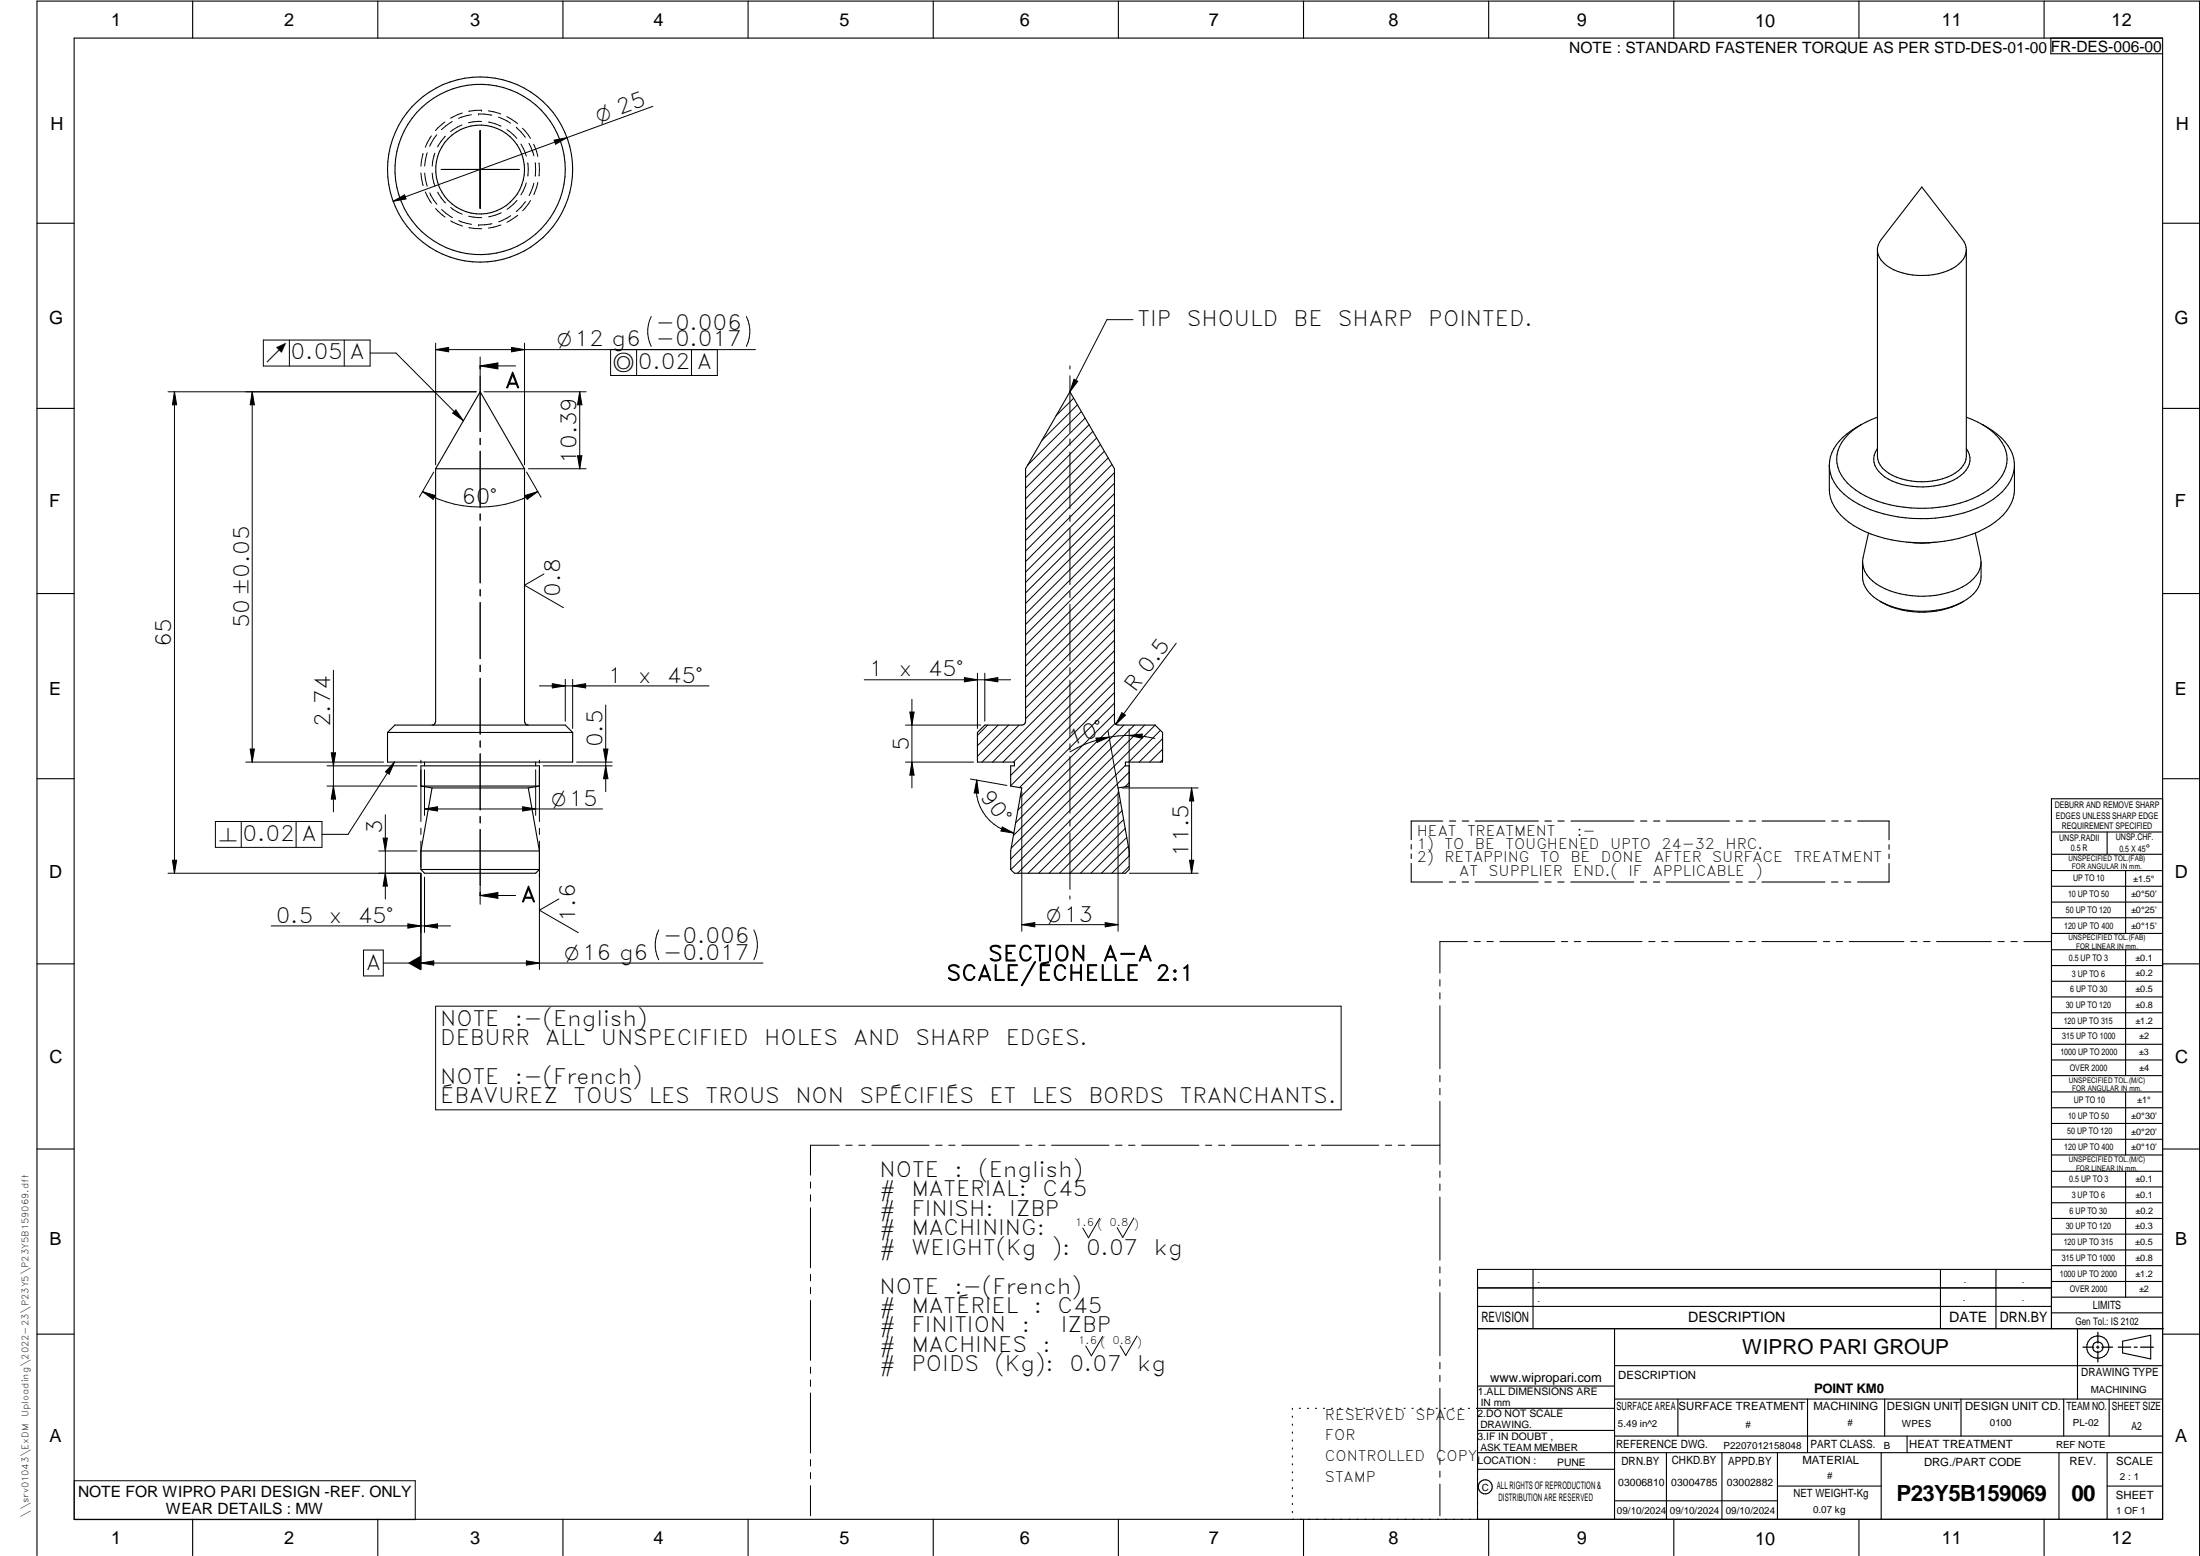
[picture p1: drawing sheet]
<svg xmlns="http://www.w3.org/2000/svg" width="594mm" height="420mm" viewBox="0 0 594 420" stroke-linecap="round" stroke-linejoin="round" font-family="sans-serif">
<g fill="none" stroke="#000" stroke-width=".3">
<path d="M20 10.3h564v400h-564zM52 .3v10M102 .3v10M152 .3v10M202 .3v10M252 .3v10M302 .3v10M352 .3v10M402 .3v10M452 .3v10M502 .3v10M552 .3v10"/>
<path d="M553.8 10.3v4.2h30.2M519 50.5l10.9 14.1a4.4 4.4 0 0 1 1.1 2.9v55.6a6.3 6.3 0 0 1-4.1 5.3 18.8 18.8 0 0 1-16.9-.6 5.7 5.7 0 0 1-3-4.7v-56.1l.5-1.6 .5-.8zM10 60.3h10M531 67.5a6.9 6.9 0 0 1-5.1 5.6 18.5 18.5 0 0 1-16.5-1.4 5.9 5.9 0 0 1-2.4-3.8M584 60.3h10M10 110.3h10M288.9 105.8l12 20.8v68.2a.94 .94 0 0 0 1 1h10l2 2v8h-10v1h1v5.5l-3 .5 3 17v5l-1 1h-30l-1-1v-5l3-17-3-.5v-5.5h1v-1h-10v-8l2-2h10a1.01 1.01 0 0 0 1-1v-68.2zM502.7 114.6a15.7 15.7 0 0 0-8.4 8.8l-.3 2.2M531 112.6a17.5 17.5 0 0 1 10.2 8 8.4 8.4 0 0 1-2.2 9.9 26.7 26.7 0 0 1-17.1 6.7 32.6 32.6 0 0 1-20.8-4.9 10.2 10.2 0 0 1-5-9.5 12.2 12.2 0 0 1 6.3-8l4.6-2.2M535.2 114.6a15.2 15.2 0 0 1 8.6 9.1 10.1 10.1 0 0 1-4.3 10.1 32.9 32.9 0 0 1-20.9 6.2 32.3 32.3 0 0 1-20.6-6.6 10.7 10.7 0 0 1-4-7.8M584 110.3h10M117.6 126.6h24"/>
<path d="M117.6 126.6v68.2a1.01 1.01 0 0 1-.9 1M141.6 126.6v68.2a1.01 1.01 0 0 0 1.1 1M141.6 126.6l-11.9-20.8-12.1 20.8M494 125.6v6.6a11.5 11.5 0 0 0 5.2 8.8 35.5 35.5 0 0 0 23.9 5.4 30.4 30.4 0 0 0 16.8-6.4 10.9 10.9 0 0 0 4.1-7.8v-6.6M531 121.1a5 5 0 0 1-1.5 7.3 19.5 19.5 0 0 1-17.3 2 8.7 8.7 0 0 1-6.2-5.6 4.7 4.7 0 0 1 1-3.7M504.6 143.9l-1.5 6.7a6.9 6.9 0 0 0 3.5 7 24.4 24.4 0 0 0 24.5 .2 7.9 7.9 0 0 0 3.9-6M515.4 146.4a25.9 25.9 0 0 0 7.2 0M533.4 143.9l1.6 7.9M535 151.8a10.9 10.9 0 0 1-.8 6.8 13.3 13.3 0 0 1-8.2 5.5 24.2 24.2 0 0 1-20.2-3 7.3 7.3 0 0 1-2.8-5.3v-4M10 160.3h10M507.7 162.3a23 23 0 0 0 22.6 0M584 160.3h10"/>
<path d="M104.6 197.8h50M104.6 197.8l2-2h46l2 2M154.6 197.8v8h-50v-8M10 210.3h10M113.7 212.3h32M113.7 212.3l3 .5M114.6 205.8v1M116.7 212.8h26M116.7 212.8l-3 17M142.7 212.8l3 17M144.6 205.8v1M145.7 212.3v-5.5h-32v5.5"/>
<path d="M145.7 212.3l-3 .5M584 215.7h-30v143.1M584 210.3h10M113.7 229.8h32M113.7 234.8h32M113.7 229.8v5M113.7 234.8l.9 1h30l1.1-1M145.7 229.8v5M381.1 228v1.3M381.1 230.6v1.2M381.1 233.1v5.1h8.4M389.6 221.7h-8.5v5"/>
<path d="M391.4 238.2h1.7M391.4 221.7h1.7M394.8 238.2h1.8M394.9 221.7h1.7M398.3 238.2h17.1M398.4 221.7h17M417.1 238.2h1.8M417.2 221.7h1.7M420.7 238.2h1.7M420.7 221.7h1.7M424.2 238.2h17M424.2 221.7h17"/>
<path d="M443 238.2h1.7M443 221.7h1.7M446.5 238.2h1.7M446.5 221.7h1.7M450 238.2h17M450 221.7h17M468.8 238.2h1.7M468.8 221.7h1.7M472.3 238.2h1.7M472.3 221.7h1.7M475.8 238.2h17M475.8 221.7h17"/>
<path d="M494.6 238.2h1.7M494.6 221.7h1.8M498.1 238.2h1.7M498.1 221.7h1.7M501.6 221.7h8.5v5.1M510.1 233.2v5h-8.5M510.1 228.1v1.2M510.1 230.6v1.3M554 224.7h30M554 230.7h30M554 235.1h30M554 239.3h30"/>
<path d="M569 224.7v6M574 235.1v17M554 243.6h30M554 247.8h30M554 252.1h30M554 256.5h30M574 256.5v33.9M10 260.3h10M554 260.7h30M554 265h30M554 269.2h30M554 273.5h30"/>
<path d="M554 277.7h30M584 260.3h10M554 282h30M554 286.2h30M554 290.4h30M554 294.9h30M554 299.1h30M574 294.9v17M10 310.3h10M554 303.4h30M554 307.6h30M554 311.9h30"/>
<path d="M554 316.3h30M574 316.3v34M584 310.3h10M554 320.5h30M554 324.8h30M554 329h30M554 333.2h30M554 337.5h30M399 358.8h185.2M399 352.8h155M399 347.8h155M414 342.8v16"/>
<path d="M436 358.8v51.5M524 342.8v16M539 342.8v16M554 341.8h30M554 346h30M554 350.3h30M554 354.5h30M554 342.8h-155v67.5M561 358.8v19M10 360.3h10M399 374.3h37M436 377.8h148"/>
<path d="M453.1 377.8v10M488.1 377.8v14.5M508.9 377.8v10M529.5 377.8v10M557.3 377.8v10M569.5 377.8v10M573.2 362.2l7.6-1.6v6.3l-7.6-1.6zM584 368.8h-148M584 360.3h10M349 380.3v.3M349 382.4v.3M349 384.6v.3"/>
<path d="M349 386.7v.3M349 388.8v.3M349 391v.3M349 393.1v.3M349 395.3v.3M349 397.4v.3M349 399.5v.3M350.9 380.3h.2M353.1 380.3h.2M355.2 380.3h.3M357.4 380.3h.3M359.6 380.3h.3"/>
<path d="M361.7 380.3h.3M363.9 380.3h.3M366.1 380.3h.3M368.3 380.3h.2M370.4 380.3h.3M372.6 380.3h.3M374.8 380.3h.3M376.9 380.3h.4M379.1 380.3h.3M381.3 380.3h.3M383.4 380.3h.4M385.6 380.3h.3"/>
<path d="M387.8 380.3h.3M390 380.3h.3M392.2 380.3h.3M394.3 380.3h.3M396.5 380.3h.3M398.7 380.3h37.3M399 396.7h37M399 392.3h185M399 386.2h37M436 387.8h148M450 392.3v18M465 392.3v18"/>
<path d="M480 392.3v18M508 392.3v18M515 387.8v4.5M556 392.3v18M569 392.3v18M52 410.3v9.7M102 410.3v9.7M152 410.3v9.7M202 410.3v9.7M252 410.3v9.7M302 410.3v9.7M349 401.7v.3"/>
<path d="M349 403.8v.4M349 406v.3M349 408.1v.3M352 410.3v9.7M402 410.3v9.7M436 405.3h44M452 410.3v9.7M480 401.3h28M502 410.3v9.7M552 410.3v9.7M569 401.3h15M10 420v-419.7h584v419.7"/>
<circle cx="129.6" cy="45.8" r="25"/>
<circle cx="129.7" cy="45.8" r="12"/>
<circle cx="129.7" cy="45.8" r="23"/>
<circle cx="566.5" cy="363.7" r="1.39"/>
<circle cx="566.5" cy="363.8" r="3"/>
<circle cx="401.1" cy="401.5" r="1.9"/>
</g>
<g fill="none" stroke="#000" stroke-width=".27">
<path d="M116.5 36.7l-1.7 3.1M117.9 36.4l-1.9 3.1M120.1 32.9l-2.5 2.4M120.3 36.8l-1.2 1.3-.9 1.6M122.1 32.8l-2.9 2.2M124.7 33.7l-3 1.9M124.8 30.5l-3.1 1.4M127.3 31l-3.5 1M129.2 30.8h.1M129.2 30.8l3.6 .3M129.7 35.3v21M130 32.8l-3.5 .3"/>
<path d="M130 29.8h.1M130 29.8l-3.4 .3M131.9 29.9l3.3 .9M131.9 33l1.8 .4 1.6 .7M134.6 31.6l3.3 1.7M136.9 31.5l2.9 1.9M136.9 35l2.7 2.4M139.4 34.4l2.5 2.7M140.7 38.9l1.4 3.3M141.1 34.6l2.1 2.8M142.8 38.7l1.4 3.4M144.1 38.9l1.1 3.3"/>
<path d="M149.6 37.8l3.5-.6-3.1 1.7zM153.1 37.2l-46.9 17.2M176.3 28.7l-23.2 8.5M106.2 54.4l3.1-1.8 .3 1.1zM113.7 46.7l.6 3.4M114.3 41.4l-.6 3.5M114.7 46.7l.7 3.6M114.8 51.8l1.7 3.1M115.4 41.3l-.7 3.5M116.1 52.1l1 2 .9 1.1M116.7 46.7l.1 1.3 .7 2.2M117.4 41.4l-.6 2.2-.1 1.3"/>
<path d="M117.6 56.3l2.6 2.3M118.2 51.9l.9 1.5 1.2 1.4M119.2 45.8h21M119.2 56.6l3 2.2M121.7 59.6l3.2 1.4M121.7 56l1.9 1.3 1.2 .5M123.9 59.6l3.4 1M126.5 58.4l3.6 .4M135.3 57.4l-3.4 1.1M137.9 58.3l-3.2 1.6M139.6 54.1l-2.7 2.4M139.8 58.1l-2.9 1.9"/>
<path d="M141.9 54.4l-2.5 2.7M142.1 49.4l-.8 2.1-.6 1.1M142.5 44l.2 1.8-.2 1.7M143.2 54.1l-2.1 2.8M144.2 49.4l-1.3 3.4M144.5 43.9v3.7M145.2 49.3l-1.1 3.2M145.5 44v3.5M126.6 61.5l3.5 .3M129.2 60.7h.1M132.8 60.4l-3.6 .3M135.2 60.7l-3.3 .9"/>
<path d="M71.1 91.8h28.8v7h-28.8zM78.1 91.8v7M93 91.8v7M99.9 95.3h7l18.2 18.3M117.6 92.7v32.8M117.6 94.4h86.4M117.6 94.4l3.6-.6v1.2zM129.7 96.4v4.8M129.7 98.8h9.5M129.7 98.8l4.7-.8v1.6zM138.1 93.8l3.5 .6-3.5 .6zM141.6 92.7v32.8"/>
<path d="M164.9 94.4v7h28.8v-7M171.9 94.4v7M175.8 85.5a9 9 0 0 0 0 8M186.7 94.4v7M201.5 85.5a9 9 0 0 1 0 8M288.9 98.8v.9M305.9 86.3h-7l-10 19.5M45.4 105.8h83.2M47.1 105.8v130M47.1 105.8l.6 3.5h-1.1zM68.1 105.8v100M68.1 105.8l.6 3.5h-1.1z"/>
<path d="M122.3 111.5l.8-.8 2 2.9zM129.7 101.4v15.1M129.7 118.4v1.7M130.7 105.8h27.6M156.5 105.8l.6 3.5h-1.2zM156.5 105.8v20.8M288.9 101.5v15.3M288.9 118.5v1.7M289.9 107.5l-4.7 4.7M290 102.4l1 .6-2.1 2.8zM291 109.3l-9.7 9.6M292 111.1l-14.5 14.5"/>
<path d="M293 112.9l-16.1 16.1M294.1 114.7l-17.2 17.1M295.1 116.5l-18.2 18.2M296.1 118.3l-19.2 19.2M114.1 132.8l3.4 1-.5 1zM114.1 132.8a31.2 31.2 0 0 0 31.1 0M117.1 127.5l-3.9 6.7M129.7 121.8v15.2M129.7 138.8v1.7M141.8 133.8l3.4-1-2.8 2zM142.2 127.5l3.9 6.7M142.7 126.6h15.6"/>
<path d="M155.9 123.1h1.2l-.6 3.5zM288.9 122v15.3M288.9 139.1v1.7M297.2 120.1l-20.3 20.2M298.2 121.9l-21.3 21.2M299.2 123.7l-22.3 22.3M300.3 125.4l-23.4 23.4M300.9 127.6l-24 24M300.9 130.5l-24 24M300.9 133.3l-24 24M300.9 136.1l-24 24M300.9 138.9l-24 24"/>
<path d="M129.7 142.3v15.1M129.7 159.2v1.7M146.9 155l-5.3 3 10.5 6.1M288.9 142.6v15.3M288.9 159.7v1.7M300.9 141.8l-24 24M300.9 144.6l-24 24M300.9 147.4l-24 24M300.9 150.2l-24 24M300.9 153.1l-24 24M300.9 155.9l-24 24M300.9 158.8l-24 24"/>
<path d="M129.7 162.7v15.1M129.7 179.6v1.8M288.9 163.2v15.2M300.9 178.5l-27.2 27.3M300.9 175.7l-30.1 30.1M300.9 172.9l-32.9 32.9M300.9 161.6l-24 23.9M300.9 164.4l-24 24M300.9 167.2l-24 24M300.9 170.1l-24 24M317.6 173.7l-16.3 21.9M90 181v38.2"/>
<path d="M129.7 183.1v15.1M145.7 185.2h45.8M149.1 184.6l3.5 .6-3.5 .6zM152.6 183.4v11.3M154.6 185.2l3.6-.6v1.2zM154.6 183.4v13.3M163.6 190.4v23.4M233.4 183.6h39.5M244.5 195.8h20.4M245.7 192.3h1.1l-.6 3.5zM246.2 188.8v24M260.4 183l3.5 .6-3.5 .5z"/>
<path d="M263.9 181.8v14.9M265.9 183.6l3.5-.6v1.1zM265.9 181.8v12.9M266.7 195.8l-2.8 2.8M269.5 195.8l-5.6 5.6M272.4 195.8l-8.5 8.4M275.2 195.8l-10 10M288.9 180.3v1.6M288.9 183.7v15.3M295.9 199.3l3.6-.2-3.3 1.3zM299.2 197.4l2.7 15.4M299.5 199.1a32.2 32.2 0 0 0-10.6 3.9"/>
<path d="M299.5 199.1a30.8 30.8 0 0 1 12.4 .3M300.9 189.9l-25.4 25.4M300.9 192.7l-26 26M300.9 187l-25.6 25.7M300.9 181.4l-28 28M300.9 184.2l-28 28M301.1 195.3l-26.8 26.9M302.9 192.4l1 .7-2.6 2.5zM303.5 195.8l-29.8 29.8M304.9 196.9v34.3M304.9 198.6l3.5-.4v1.1zM306.3 195.8l-33.3 33.2"/>
<path d="M309.1 195.8l-36.2 36.2M311.9 195.8l-38.9 39M313.3 197.2l-8.5 8.6M313.9 199.5l-6.3 6.3M66.4 205.8h37.2M67.6 202.3h1.1l-.6 3.5zM88.3 206.8h24.3M88.3 212.3h24.3M89.4 203.3h1.2l-.6 3.5zM90 212.3l.6 3.5h-1.2zM106.5 205.8l-1.4 3.2-1-.6zM106.5 205.8l-12.5 19.5h-7.1"/>
<path d="M113.7 205.3v.8M113.7 207.9v13.9M114.6 207.9v12.3M114.6 218.4l3.5-.6v1.2zM114.6 218.4h48.1M129.7 200.1v1.7M129.7 203.5v15.2M141.1 217.8l3.5 .6-3.5 .6zM144.6 207.9v12.3M145.7 205.3v.8M145.7 207.9v13.9M146.7 206.8h18.6"/>
<path d="M155.7 205.8h9.6M163 202.3h1.2l-.6 3.5zM163.6 206.8l.6 3.5h-1.2zM244.5 205.8h18.4M246.2 205.8l.6 3.5h-1.1zM262 210.4l9.9 1.7M263.8 210.7a12.4 12.4 0 0 0 10 14.3M263.8 210.7l.4 3.5-1.1-.1zM275.9 213.8v37.7M288.9 200.8v1.7M288.9 204.3v15.3M301.9 213.8v37.7"/>
<path d="M302.2 214.1l-21.7 21.7M302.6 216.5l-19.3 19.3M303 212.8h20.5M303 218.9l-16.9 16.9M303.9 206.7l-29.1 29.1M304.9 208.5l-27.3 27.3M304.9 211.3l-1.1 1.2M313.9 202.3l-3.5 3.5M313.9 205.1l-.6 .7M321.8 212.8l.6 3.5h-1.2zM321.8 212.8v23M45.4 235.8h68.2"/>
<path d="M46.6 232.3h1.1l-.6 3.5zM58.2 221.8h28.7v7h-28.7zM65.1 221.8v7M80 221.8v7M102.3 229.8h10.3M103.5 226.3h1.1l-.6 3.5zM104 235.8l.6 3.5h-1.1zM104 220v22.8M113.7 223.6v1.7M113.7 227.1v7.1M113.7 235.8v26M114.6 236.9v14.9"/>
<path d="M129.7 220.5v1.7M129.7 224v15.1M129.7 239.4v4.8M145.7 223.6v1.7M145.7 227.1v34.7M270.6 223.3l3.2 1.7-3.5-.6zM288.9 221.4v1.7M288.9 224.9v15.3M303.4 221.3l-14.5 14.5M303.9 223.7l-12.1 12.1M304.3 226.1l-9.7 9.7M304.7 228.5l-7.3 7.3"/>
<path d="M304.9 233.9l-1.8 1.9M304.9 231.1l-4.7 4.7M305 235.8h18.5M321.2 232.3h1.2l-.6 3.5zM73.2 250h48.5M98.2 256.5h5.3v7h-5.3zM110.1 249.5l3.6 .5-3.6 .6zM114.6 250l3.5-.5v1.1zM129.7 241.8l4.7-.8v1.6zM129.7 241.8h9.5M142.1 259.5l3.6 .6-3.6 .5zM150.9 242.7l-5.2 3.1 10.5 6"/>
<path d="M177.9 251.1a9 9 0 0 0 0 8.1M203.6 251.1a9 9 0 0 1 0 8.1M275.9 249.7h26M275.9 249.7l3.5-.6v1.2zM288.9 241.9v.9M298.4 249.1l3.5 .6-3.5 .6zM396.2 254.3h-7.4v8.5M398.1 254.3h1.6M401.5 254.3h1.8M405 254.3h14.8M421.6 254.3h1.7M425.1 254.3h1.7"/>
<path d="M428.6 254.3h14.8M445.2 254.3h1.7M448.7 254.3h1.7M452.2 254.3h14.8M468.8 254.3h1.7M472.3 254.3h1.7M475.8 254.3h14.8M492.4 254.3h1.7M495.8 254.3h1.8M499.4 254.3h14.7M516 254.3h1.6M519.4 254.3h1.8"/>
<path d="M522.9 254.3h14.8M539.5 254.3h1.7M543 254.3h1.7M546.5 254.3h7.4M103.5 260.1h102.5M113.7 260.1l3.4-.6v1.1zM117.6 271.7h244.6v28h-244.6zM388.8 264.5v1.8M388.8 268.1v1.6M388.8 271.6v17M388.8 290.4v1.7M388.8 293.9v1.7"/>
<path d="M388.8 297.4v17M218.9 319.2v1.6M226.6 309.2h-7.7v8.1M228.4 309.2h1.7M231.9 309.2h1.7M235.4 309.2h15.5M252.7 309.2h1.7M256.2 309.2h1.7M259.7 309.2h15.5M277 309.2h1.7M280.5 309.2h1.7M284 309.2h15.5"/>
<path d="M301.2 309.2h1.8M304.8 309.2h1.7M308.3 309.2h15.5M325.5 309.2h1.7M329.1 309.2h1.6M332.6 309.2h15.4M349.8 309.2h1.7M353.3 309.2h1.7M356.8 309.2h15.5M374.1 309.2h1.7M377.6 309.2h1.7M381.1 309.2h7.7"/>
<path d="M388.8 316.2v1.7M388.8 319.7v1.7M218.9 322.6v1.8M218.9 326.1v16.2M297 329l-3.1 5.2-1.5-2.6M306.2 328.9l-3 5.2-1.5-2.6M388.8 323.2v17.1M218.9 344.1v1.8M218.9 347.6v1.7M218.9 351.2v16.1M388.8 342.1v1.6M388.8 345.6v1.7"/>
<path d="M388.8 349v17.1M218.9 369.1v1.7M218.9 372.6v1.8M218.9 376.1v16.2M297.8 360.8l-3.1 5.3-1.5-2.6M307 360.8l-3 5.2-1.5-2.6M388.8 367.9v1.7M388.8 371.4v1.7M388.8 374.9v17M20.1 399.8h92v10.5h-92zM218.9 394.1v1.8M218.9 397.6v1.7"/>
<path d="M388.8 393.7v1.7M388.8 397.2v1.7M218.9 401.2v8.1M388.8 400.7v8.6"/>
</g>
<path d="M566.5 359.7v3M562.5 363.8h2.9M566.1 363.8h.7M566.5 363.4v.7M566.5 364.9v2.8M567.6 363.8h2.9M572 363.8h3.4M576.3 363.8h.8M578 363.8h3.5" fill="none" stroke="#000" stroke-width=".34"/>
<g fill="#000">
<path d="M149.6 37.8l3.5-.6-3.1 1.7zM106.2 54.4l3.1-1.8 .3 1.1zM117.6 94.4l3.6-.6v1.2zM129.7 98.8l4.7-.8v1.6zM138.1 93.8l3.5 .6-3.5 .6zM47.1 105.8l.6 3.5h-1.1zM68.1 105.8l.6 3.5h-1.1zM123.1 110.7l2 2.9-2.8-2.1zM156.5 105.8l.6 3.5h-1.2zM290 102.4l1 .6-2.1 2.8zM114.1 132.8l3.4 1-.5 1zM141.8 133.8l3.4-1-2.8 2z"/>
<path d="M155.9 123.1h1.2l-.6 3.5zM149.1 184.6l3.5 .6-3.5 .6zM154.6 185.2l3.6-.6v1.2zM245.7 192.3h1.1l-.6 3.5zM260.4 183l3.5 .6-3.5 .5zM265.9 183.6l3.5-.6v1.1zM295.9 199.3l3.6-.2-3.3 1.3zM302.9 192.4l1 .7-2.6 2.5zM304.9 198.6l3.5-.4v1.1zM67.6 202.3h1.1l-.6 3.5zM89.4 203.3h1.2l-.6 3.5zM90 212.3l.6 3.5h-1.2z"/>
<path d="M106.5 205.8l-1.4 3.2-1-.6zM114.6 218.4l3.5-.6v1.2zM141.1 217.8l3.5 .6-3.5 .6zM163 202.3h1.2l-.6 3.5zM163.6 206.8l.6 3.5h-1.2zM246.2 205.8l.6 3.5h-1.1zM263.8 210.7l.4 3.5-1.1-.1zM321.8 212.8l.6 3.5h-1.2zM46.6 232.3h1.1l-.6 3.5zM104 235.8l.6 3.5h-1.1zM103.5 226.3h1.1l-.6 3.5zM270.6 223.3l3.2 1.7-3.5-.6z"/>
<path d="M321.2 232.3h1.2l-.6 3.5zM110.1 249.5l3.6 .5-3.6 .6zM114.6 250l3.5-.5v1.1zM129.7 241.8l4.7-.8v1.6zM275.9 249.7l3.5-.6v1.2zM298.4 249.1l3.5 .6-3.5 .6zM110.1 260.1l3.6-2.1v4zM113.7 260.1l3.4-.6v1.1zM142.1 259.5l3.6 .6-3.6 .5z"/>
</g>
<g font-size="6">
<text x="512.1" y="405.2">P23Y5B159069</text>
<text x="559.4" y="405.2">00</text>
</g>
<g font-size="5.7">
<text x="177.1" y="89">-0.006</text>
<text x="307.2" y="88.1">TIP</text>
<text x="320.5" y="88.1">SHOULD</text>
<text x="349.3" y="88.1">BE</text>
<text x="361.3" y="88.1">SHARP</text>
<text x="385.7" y="88.1">POINTED.</text>
<text x="177.1" y="93.5">-0.017</text>
<text x="78.5" y="97.1">0.05 A</text>
<text x="172.2" y="99.7">0.02 A</text>
<text x="136.4" y="104.7">A</text>
<text x="155.7" y="125.2" transform="rotate(-90 155.7 125.2)">10.39</text>
<text x="124.6" y="136">60°</text>
<text x="151.3" y="161.1" transform="rotate(-90 151.3 161.1)">0.8</text>
<text x="67.3" y="169.6" transform="rotate(-90 67.3 169.6)">50±0.05</text>
<text x="46.3" y="174.8" transform="rotate(-90 46.3 174.8)">65</text>
<text x="164.2" y="184.3">1</text>
<text x="172.3" y="184.3">x</text>
<text x="180.1" y="184.3">45°</text>
<text x="234.6" y="182.7">1</text>
<text x="242.7" y="182.7">x</text>
<text x="250.5" y="182.7">45°</text>
<text x="306.5" y="187.2" transform="rotate(-53 306.5 187.2)">R 0.5</text>
<text x="89.1" y="196.3" transform="rotate(-90 89.1 196.3)">2.74</text>
<text x="162.7" y="201.8" transform="rotate(-90 162.7 201.8)">0.5</text>
<text x="245.4" y="202.8" transform="rotate(-90 245.4 202.8)">5</text>
<text x="289.3" y="201.3" transform="rotate(-20 289.3 201.3)">10°</text>
<text x="264.4" y="215.1" transform="rotate(53 264.4 215.1)">90°</text>
<text x="65.5" y="227.1">0.02 A</text>
<text x="103.2" y="225.2" transform="rotate(-90 103.2 225.2)">3</text>
<text x="320.9" y="231.4" transform="rotate(-90 320.9 231.4)">11.5</text>
<text x="140.7" y="243.5">A</text>
<text x="74.5" y="249.2">0.5</text>
<text x="88.8" y="249.2">x</text>
<text x="96.6" y="249.2">45°</text>
<text x="155.3" y="248.8" transform="rotate(-90 155.3 248.8)">1.6</text>
<text x="179.1" y="254.6">-0.006</text>
<text x="98.8" y="261.8">A</text>
<text x="179.1" y="259.2">-0.017</text>
<text x="266.8" y="259.5">SECTION</text>
<text x="297.8" y="259.5">A-A</text>
<text x="255.6" y="264.8">SCALE/ÉCHELLE</text>
<text x="312.1" y="264.8">2:1</text>
<text x="118.9" y="276.9">NOTE</text>
<text x="139.1" y="276.9">:-(English)</text>
<text x="118.9" y="282.2">DEBURR</text>
<text x="147.3" y="282.2">ALL</text>
<text x="162.2" y="282.2">UNSPECIFIED</text>
<text x="206.3" y="282.2">HOLES</text>
<text x="230.5" y="282.2">AND</text>
<text x="247.2" y="282.2">SHARP</text>
<text x="271.6" y="282.2">EDGES.</text>
<text x="118.9" y="292.7">NOTE</text>
<text x="139.1" y="292.7">:-(French)</text>
<text x="118.9" y="297.9">ÉBAVUREZ</text>
<text x="154.9" y="297.9">TOUS</text>
<text x="175.2" y="297.9">LES</text>
<text x="190.5" y="297.9">TROUS</text>
<text x="214.8" y="297.9">NON</text>
<text x="232.1" y="297.9">SPÉCIFIÉS</text>
<text x="267.2" y="297.9">ET</text>
<text x="278.6" y="297.9">LES</text>
<text x="294" y="297.9">BORDS</text>
<text x="318.6" y="297.9">TRANCHANTS.</text>
<text x="237.5" y="317.8">NOTE</text>
<text x="257.7" y="317.8">:</text>
<text x="264.1" y="317.8">(English)</text>
<text x="237.5" y="323">#</text>
<text x="246.1" y="323">MATERIAL:</text>
<text x="281.5" y="323">C45</text>
<text x="237.5" y="328.3">#</text>
<text x="246.1" y="328.3">FINISH:</text>
<text x="272.5" y="328.3">IZBP</text>
<text x="237.5" y="333.5">#</text>
<text x="246.1" y="333.5">MACHINING:</text>
<text x="237.5" y="338.8">#</text>
<text x="246.1" y="338.8">WEIGHT(Kg</text>
<text x="284" y="338.8">):</text>
<text x="293.3" y="338.8">0.07</text>
<text x="311.6" y="338.8">kg</text>
<text x="237.5" y="349.3">NOTE</text>
<text x="257.7" y="349.3">:-(French)</text>
<text x="237.5" y="354.5">#</text>
<text x="237.5" y="359.8">#</text>
<text x="246.1" y="354.5">MATÉRIEL</text>
<text x="246.1" y="359.8">FINITION</text>
<text x="275.9" y="359.8">:</text>
<text x="279.2" y="354.5">:</text>
<text x="285.6" y="354.5">C45</text>
<text x="286.5" y="359.8">IZBP</text>
<text x="237.5" y="365">#</text>
<text x="246.1" y="365">MACHINES</text>
<text x="281.5" y="365">:</text>
<text x="237.5" y="370.3">#</text>
<text x="246.1" y="370.3">POIDS</text>
<text x="268.5" y="370.3">(Kg):</text>
<text x="288.8" y="370.3">0.07</text>
<text x="307.1" y="370.3">kg</text>
</g>
<text font-size="5.6" x="470.5" y="365.5">WIPRO PARI GROUP</text>
<g font-size="5.4">
<text x="161.7" y="33.1" transform="rotate(-20 161.7 33.1)">O 25</text>
<text x="150.4" y="93.5">O12 g6</text>
<text x="71.8" y="97.1">^</text>
<text x="165.6" y="99.7">a</text>
<text x="148.9" y="217.6">O15</text>
<text x="59.2" y="227.1">n</text>
<text x="282.6" y="248.8">O13</text>
<text x="152.5" y="259.2">O16 g6</text>
</g>
<g font-size="4.9">
<text x="30" y="6.9">1</text>
<text x="76.7" y="6.9">2</text>
<text x="127" y="6.9">3</text>
<text x="176.5" y="6.9">4</text>
<text x="226.7" y="6.9">5</text>
<text x="275.4" y="6.9">6</text>
<text x="326.4" y="6.9">7</text>
<text x="375" y="6.9">8</text>
<text x="425.8" y="6.9">9</text>
<text x="473.9" y="7.3">10</text>
<text x="524.3" y="6.9">11</text>
<text x="570.2" y="6.9">12</text>
<text x="13.6" y="35.1">H</text>
<text x="587.6" y="35.1">H</text>
<text x="13.2" y="87.5">G</text>
<text x="587.2" y="87.5">G</text>
<text x="13.2" y="137">F</text>
<text x="587.2" y="137">F</text>
<text x="13.2" y="187.6">E</text>
<text x="587.2" y="187.6">E</text>
<text x="13.2" y="237">D</text>
<text x="587.2" y="237">D</text>
<text x="13.4" y="287.1">C</text>
<text x="587.4" y="287.1">C</text>
<text x="13.4" y="336.2">B</text>
<text x="587.4" y="336.2">B</text>
<text x="13.4" y="389.3">A</text>
<text x="587.4" y="389.3">A</text>
<text x="30" y="416.9">1</text>
<text x="76.7" y="416.9">2</text>
<text x="127" y="416.9">3</text>
<text x="176.5" y="416.9">4</text>
<text x="226.7" y="416.9">5</text>
<text x="275.4" y="416.9">6</text>
<text x="326.4" y="416.9">7</text>
<text x="375" y="416.9">8</text>
<text x="425.8" y="416.9">9</text>
<text x="473.9" y="417.3">10</text>
<text x="524.3" y="416.9">11</text>
<text x="570.2" y="416.9">12</text>
</g>
<g font-size="4.2">
<text x="423.7" y="14.3">NOTE : STANDARD FASTENER TORQUE AS PER STD-DES-01-00</text>
<text x="553.8" y="14">FR-DES-006-00</text>
<text x="21.1" y="404.3">NOTE FOR WIPRO PARI DESIGN -REF. ONLY</text>
<text x="44.8" y="408.8">WEAR DETAILS : MW</text>
</g>
<g font-size="3.9">
<text x="382.6" y="225.6">HEAT</text>
<text x="396.1" y="225.6">TREATMENT</text>
<text x="425.8" y="225.6">:-</text>
<text x="382.6" y="229.2">1)</text>
<text x="382.6" y="232.8">2)</text>
<text x="390.1" y="229.2">TO</text>
<text x="390.1" y="232.8">RETAPPING</text>
<text x="398.3" y="229.2">BE</text>
<text x="406.5" y="229.2">TOUGHENED</text>
<text x="415.9" y="232.8">TO</text>
<text x="424.1" y="232.8">BE</text>
<text x="432.3" y="232.8">DONE</text>
<text x="434.8" y="229.2">UPTO</text>
<text x="446.7" y="232.8">AFTER</text>
<text x="448.7" y="229.2">24-32</text>
<text x="462.4" y="232.8">SURFACE</text>
<text x="466" y="229.2">HRC.</text>
<text x="484.4" y="232.8">TREATMENT</text>
<text x="394.1" y="236.4">AT</text>
<text x="401.9" y="236.4">SUPPLIER</text>
<text x="424.8" y="236.4">END.(</text>
<text x="439.7" y="236.4">IF</text>
<text x="446.3" y="236.4">APPLICABLE</text>
<text x="474.1" y="236.4">)</text>
<text x="400" y="357.1">REVISION</text>
<text x="455.9" y="357.1">DESCRIPTION</text>
<text x="526.4" y="357.1">DATE</text>
<text x="540" y="357.1">DRN.BY</text>
<text x="357.8" y="383.3">RESERVED</text>
<text x="382.3" y="383.3">SPACE</text>
<text x="357.8" y="388.9">FOR</text>
<text x="357.8" y="394.5">CONTROLLED</text>
<text x="387.8" y="394.5">COPY</text>
<text x="357.8" y="400">STAMP</text>
</g>
<text font-size="3.6" x="489.9" y="376.1">POINT KM0</text>
<text font-size="3.5" x="402.4" y="373.3">www.wipropari.com</text>
<g font-size="3.1">
<text x="565.1" y="353.5">LIMITS</text>
<text x="562" y="371.7">DRAWING TYPE</text>
<text x="437" y="372.3">DESCRIPTION</text>
<text x="436.5" y="380.8">SURFACE AREA</text>
<text x="453.3" y="380.8">SURFACE TREATMENT</text>
<text x="489.7" y="380.8">MACHINING</text>
<text x="509.5" y="380.8">DESIGN UNIT</text>
<text x="530.6" y="380.8">DESIGN UNIT CD.</text>
<text x="558" y="380.6">TEAM NO.</text>
<text x="570.3" y="380.7">SHEET SIZE</text>
<text x="575.6" y="386.1">A2</text>
<text x="436.4" y="391.1">REFERENCE DWG.</text>
<text x="437.8" y="395.5">DRN.BY</text>
<text x="451.4" y="395.4">CHKD.BY</text>
<text x="466.6" y="395.5">APPD.BY</text>
<text x="486.7" y="395.4">MATERIAL</text>
<text x="488.9" y="390.9">PART CLASS.</text>
<text x="515.6" y="390.9">HEAT TREATMENT</text>
<text x="519.6" y="395.9">DRG./PART CODE</text>
<text x="558.9" y="395.5">REV.</text>
<text x="571.4" y="395.6">SCALE</text>
<text x="484.3" y="404.2">NET WEIGHT-Kg</text>
<text x="571.4" y="404.7">SHEET</text>
</g>
<text font-size="3" x="579.5" y="230.1">°</text>
<g font-size="2.8">
<text x="290.4" y="331.2">1.6 ( 0.8 )</text>
<text x="560.4" y="357.7">Gen Tol.: IS 2102</text>
<text x="291.2" y="363">1.6 ( 0.8 )</text>
<text x="399.1" y="376.6">1.ALL DIMENSIONS ARE</text>
<text x="399" y="382.7">2.DO NOT SCALE</text>
<text x="399" y="388.7">3.IF IN DOUBT ,</text>
<text x="399" y="395.4">LOCATION :</text>
<text x="420.5" y="396">PUNE</text>
<text x="404.2" y="402">ALL RIGHTS OF REPRODUCTION &amp;</text>
<text x="437" y="401.2">03006810</text>
<text x="451.3" y="401.2">03004785</text>
<text x="466.3" y="401.2">03002882</text>
<text x="404.7" y="405.4">DISTRIBUTION ARE RESERVED</text>
</g>
<g font-size="2.7">
<text x="564.6" y="376.2">MACHINING</text>
<text x="399.9" y="379.7">IN mm</text>
<text x="399.7" y="385.7">DRAWING.</text>
<text x="436.9" y="385.4">5.49 in^2</text>
<text x="471.4" y="385.5">#</text>
<text x="498.9" y="385">#</text>
<text x="513.6" y="385.3">WPES</text>
<text x="537.3" y="385.1">0100</text>
<text x="559.7" y="385.1">PL-02</text>
<text x="399.7" y="391.8">ASK TEAM MEMBER</text>
<text x="465.4" y="391.2">P2207012158048</text>
<text x="508.7" y="391.2">B</text>
<text x="555.2" y="391.1">REF NOTE</text>
<text x="493.4" y="399.5">#</text>
<text x="572.5" y="399.7">2 : 1</text>
<text x="400.1" y="402.5">C</text>
<text x="436.6" y="408.7">09/10/2024</text>
<text x="450.9" y="408.8">09/10/2024</text>
<text x="466" y="408.9">09/10/2024</text>
<text x="489.6" y="408.5">0.07 kg</text>
<text x="571.4" y="408.7">1 OF 1</text>
</g>
<g font-size="2.5">
<text x="554.9" y="218.3">DEBURR AND REMOVE SHARP</text>
<text x="555.2" y="221">EDGES UNLESS SHARP EDGE</text>
<text x="556.1" y="227.1">UNSP.RADII</text>
<text x="556.8" y="223.8">REQUIREMENT SPECIFIED</text>
<text x="571.4" y="226.9">UNSP.CHF.</text>
<text x="559.2" y="229.9">0.5 R</text>
<text x="572.3" y="230.1">0.5 X 45</text>
<text x="559.8" y="238">UP TO 10</text>
<text x="576.1" y="238.1">±1.5°</text>
<text x="558.5" y="242.2">10 UP TO 50</text>
<text x="575.5" y="242.3">±0°50'</text>
<text x="557.4" y="250.7">120 UP TO 400</text>
<text x="557.9" y="246.5">50 UP TO 120</text>
<text x="575.5" y="250.7">±0°15'</text>
<text x="575.5" y="246.5">±0°25'</text>
<text x="558.7" y="259.4">0.5 UP TO 3</text>
<text x="559.5" y="263.7">3 UP TO 6</text>
<text x="576.6" y="263.6">±0.2</text>
<text x="576.6" y="259.4">±0.1</text>
<text x="559" y="267.9">6 UP TO 30</text>
<text x="576.6" y="267.9">±0.5</text>
<text x="557.8" y="272.2">30 UP TO 120</text>
<text x="576.6" y="272.2">±0.8</text>
<text x="556.9" y="280.7">315 UP TO 1000</text>
<text x="557.3" y="276.4">120 UP TO 315</text>
<text x="576.6" y="276.4">±1.2</text>
<text x="577.7" y="280.7">±2</text>
<text x="556.4" y="284.9">1000 UP TO 2000</text>
<text x="577.6" y="284.9">±3</text>
<text x="558.9" y="289.2">OVER 2000</text>
<text x="577.7" y="289.3">±4</text>
<text x="560" y="297.9">UP TO 10</text>
<text x="577.1" y="297.9">±1°</text>
<text x="558.5" y="302.1">10 UP TO 50</text>
<text x="575.5" y="302.1">±0°30'</text>
<text x="557.4" y="310.6">120 UP TO 400</text>
<text x="558.2" y="306.3">50 UP TO 120</text>
<text x="575.5" y="310.6">±0°10'</text>
<text x="575.5" y="306.4">±0°20'</text>
<text x="558.8" y="319.2">0.5 UP TO 3</text>
<text x="559.4" y="323.4">3 UP TO 6</text>
<text x="576.6" y="319.2">±0.1</text>
<text x="576.6" y="323.5">±0.1</text>
<text x="558.9" y="327.7">6 UP TO 30</text>
<text x="576.7" y="327.7">±0.2</text>
<text x="557.8" y="332">30 UP TO 120</text>
<text x="576.6" y="332">±0.3</text>
<text x="556.8" y="340.5">315 UP TO 1000</text>
<text x="557.3" y="336.3">120 UP TO 315</text>
<text x="576.6" y="336.3">±0.5</text>
<text x="576.6" y="340.5">±0.8</text>
<text x="415.2" y="346.4">.</text>
<text x="530.3" y="346.5">.</text>
<text x="545.9" y="346.4">.</text>
<text x="556.2" y="344.7">1000 UP TO 2000</text>
<text x="576.6" y="344.7">±1.2</text>
<text x="415.2" y="351.5">.</text>
<text x="530" y="351.3">.</text>
<text x="545.9" y="351.4">.</text>
<text x="558.9" y="349">OVER 2000</text>
<text x="577.6" y="349">±2</text>
</g>
<g font-size="2.4">
<text x="7.7" y="382.7" transform="rotate(-90 7.7 382.7)">Uploading\2022-23\P23Y5\P23Y5B159069.dft</text>
<text x="7.7" y="409.8" transform="rotate(-90 7.7 409.8)">\\srv01043\ExDM</text>
</g>
<g font-size="2.1">
<text x="558.5" y="232.4">UNSPECIFIED TOL.(FAB)</text>
<text x="559.5" y="234.7">FOR ANGULAR IN mm.</text>
<text x="558.6" y="253.9">UNSPECIFIED TOL.(FAB)</text>
<text x="560.7" y="256.3">FOR LINEAR IN mm.</text>
<text x="558.7" y="292.3">UNSPECIFIED TOL.(M/C)</text>
<text x="559.6" y="294.7">FOR ANGULAR IN mm.</text>
<text x="558.7" y="313.7">UNSPECIFIED TOL.(M/C)</text>
<text x="560.6" y="316.1">FOR LINEAR IN mm.</text>
</g>
</svg>
